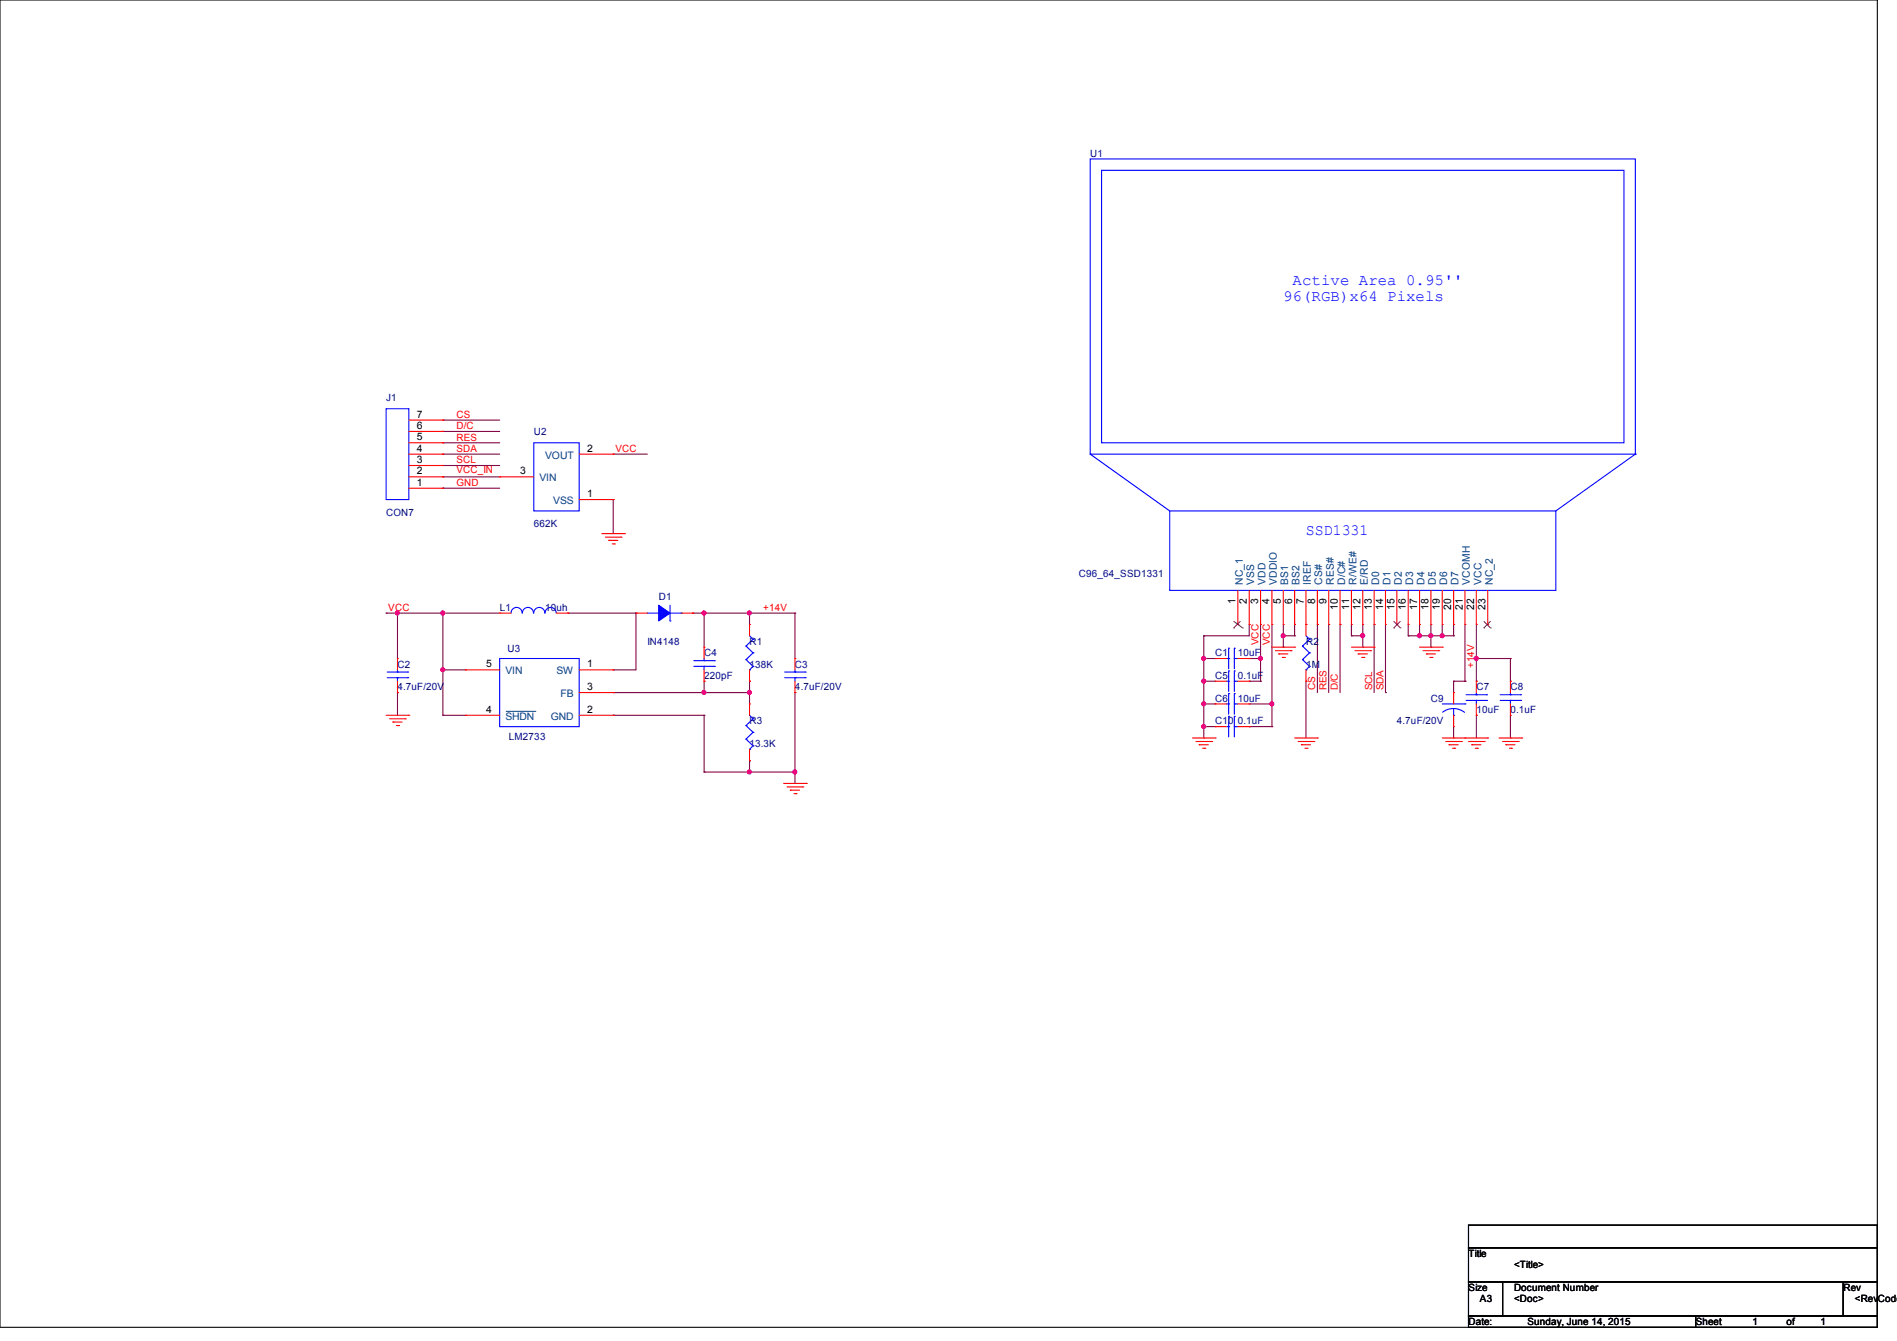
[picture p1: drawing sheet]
<svg xmlns="http://www.w3.org/2000/svg" width="297mm" height="210mm" viewBox="0 0 297 210" stroke-linecap="round" stroke-linejoin="round" font-family="sans-serif">
<path d="M0 0h293.9v207.9h-293.9zM229.9 191.9h64v3.5h-64zM229.9 195.4h64v5.3h-64zM229.9 200.7h5.3v5.4h-5.3zM229.9 206.1h35.6v1.8h-35.6zM235.2 200.7h53.4v5.4h-53.4zM265.5 206.1h28.4v1.8h-28.4zM288.6 200.7h5.3v5.4h-5.3z" fill="none" stroke="#000" stroke-width=".17"/>
<g fill="none" stroke="#800040" stroke-width=".17">
<path d="M69.3 67.6h.1M69.3 65.8h.1M69.3 72.9h.1M69.3 71.1h.1M69.3 69.3h.1M69.3 76.5h.1M69.3 74.7h.1M69.3 67.6h8.9M69.3 65.8h8.9M69.3 72.9h8.9M69.3 71.1h8.9M69.3 69.3h8.9"/>
<path d="M69.3 76.5h8.9M69.3 74.7h8.9M96 78.2h.1M96 71.1h.1M96 71.1h5.3M96 78.2v5.4M60.5 96h.1M60.5 96h17.7M62.2 96h.1M62.2 96v7.1M69.3 96h.1M69.3 96v16"/>
<path d="M88.9 96h.1M88.9 96h10.7M99.6 96h.1M99.6 96v8.9h-3.6M108.5 96h.1M108.5 96h16M110.2 96h.1M110.2 96v5.3M117.3 96h.1M117.3 96v1.8M124.5 96h.1M124.5 96v7.1"/>
<path d="M188.5 99.6h.1M188.5 99.6v16M195.6 97.8h.1M195.6 97.8v1.8h-7.1M197.4 97.8v8.9M199.1 97.8v16M200.9 99.6h.1M200.9 99.6h1.8M200.9 97.8v3.5M202.7 99.6h.1M202.7 97.8v1.8M206.2 97.8h.1"/>
<path d="M206.2 97.8v10.7M208 97.8h.1M208 97.8v10.7M209.8 97.8h.1M209.8 97.8v10.7M211.6 99.6h.1M211.6 99.6h1.8M211.6 97.8v1.8M213.4 99.6h.1M213.4 97.8v3.5M215.1 97.8h.1M215.1 97.8v10.7"/>
<path d="M216.9 97.8v10.7M220.5 99.6h.1M220.5 99.6h7.1M220.5 97.8v1.8M222.2 99.6h.1M222.2 97.8v1.8M224 99.6h.1M224 97.8v3.5M225.8 99.6h.1M225.8 97.8v1.8M227.6 97.8h.1M227.6 99.6h.1"/>
<path d="M227.6 97.8v1.8M229.4 97.8v8.9M231.1 97.8v8.9M62.2 108.5h.1M62.2 108.5v3.5M69.3 104.9h.1M69.3 112h.1M69.3 104.9h3.6M69.3 112h3.6M96 104.9h.1M96 108.5h.1M96 112h.1"/>
<path d="M96 112h14.2M96 108.5h21.3M110.2 106.7h.1M110.2 108.5h.1M110.2 112h.1M110.2 106.7v1.8M110.2 112v8.9M117.3 108.5h.1M117.3 106.7h.1M117.3 119.1h.1M117.3 106.7v3.5M117.3 119.1v1.8"/>
<path d="M124.5 108.5h.1M124.5 108.5v14.2M188.5 103.1h.1M188.5 106.7h.1M188.5 113.8h.1M188.5 115.6h.1M188.5 110.2h.1M188.5 106.7h1.7M188.5 103.1h1.7M188.5 113.8h1.7M188.5 110.2h1.7M195.6 106.7h.1"/>
<path d="M195.6 113.8h.1M195.6 106.7h1.8M195.6 103.1h1.8M195.6 113.8h3.5M195.6 110.2h3.5M197.4 103.1h.1M197.4 106.7h.1M199.1 110.2h.1M199.1 113.8h.1M200.9 101.3h.1M204.5 106.7h.1M204.5 106.7v8.9"/>
<path d="M213.4 101.3h.1M216.9 108.5h.1M224 101.3h.1M227.6 115.6h.1M227.6 106.7h.1M227.6 106.7h1.8M227.6 106.7v1.8M227.6 113.8v1.8M229.4 106.7h.1M231.1 112h.1M231.1 103.1h.1M231.1 106.7h.1"/>
<path d="M231.1 112v3.6M231.1 103.1h5.4M236.5 103.1h.1M236.5 106.7h.1M236.5 115.6h.1M236.5 103.1v3.6M236.5 112v3.6M110.2 120.9h.1M110.2 120.9h14.3M117.3 120.9h.1M124.5 120.9h.1"/>
</g>
<g fill="#f0f" stroke="#f0f" stroke-width=".17">
<circle cx="197.3" cy="103.1" r=".32"/>
<circle cx="199.1" cy="110.2" r=".32"/>
<circle cx="188.4" cy="103.1" r=".32"/>
<circle cx="188.4" cy="106.7" r=".32"/>
<circle cx="188.4" cy="110.2" r=".32"/>
<circle cx="188.4" cy="113.8" r=".32"/>
<circle cx="231.1" cy="103.1" r=".32"/>
<circle cx="69.3" cy="104.9" r=".32"/>
<circle cx="69.3" cy="96" r=".32"/>
<circle cx="110.2" cy="108.4" r=".32"/>
<circle cx="110.2" cy="96" r=".32"/>
<circle cx="117.3" cy="108.4" r=".32"/>
<circle cx="117.3" cy="96" r=".32"/>
<circle cx="117.3" cy="120.9" r=".32"/>
<circle cx="124.4" cy="120.9" r=".32"/>
<circle cx="62.2" cy="96" r=".32"/>
<circle cx="200.9" cy="99.5" r=".32"/>
<circle cx="225.8" cy="99.5" r=".32"/>
<circle cx="222.2" cy="99.5" r=".32"/>
<circle cx="224" cy="99.5" r=".32"/>
<circle cx="213.3" cy="99.5" r=".32"/>
</g>
<g fill="none" stroke="#f00" stroke-width=".17">
<path d="M64 71.1h5.3M64 74.7h5.3M64 76.5h5.3M64 72.9h5.3M64 69.3h5.3M64 67.6h5.3M64 65.8h5.3M69.3 76.5h.1M69.3 74.7h.1M69.3 72.9h.1M69.3 71.1h.1M69.3 69.3h.1"/>
<path d="M69.3 67.6h.1M69.3 65.8h.1M78.2 74.7h.1M78.2 74.7h5.4M90.7 78.2h5.3M90.7 71.1h5.3M96 78.2h.1M96 71.1h.1M78.2 96h.1M78.2 96h1.8M87.1 96h1.8M88.9 96h.1"/>
<path d="M94.2 83.6h3.6M94.8 84.1h2.4M95.3 84.6h.1M95.3 84.6h1.4M95.8 85.2h.4M96.2 85.2h.1M97.2 84.1h.1M97.8 83.6h.1M99.6 96h.1M99.6 96h1.7M106.7 96h1.8M108.5 96h.1"/>
<path d="M117.3 97.8h.1M117.3 97.8v1.8M193.8 97.8h.1M193.8 92.5v5.3M195.6 97.8h.1M195.6 92.5v5.3M197.4 97.8h.1M197.4 92.5v5.3M199.1 97.8h.1M199.1 92.5v5.3M200.9 97.8h.1M200.9 92.5v5.3"/>
<path d="M202.7 97.8h.1M202.7 92.5v5.3M204.5 97.8h.1M204.5 92.5v7.1M206.2 97.8h.1M206.2 92.5v5.3M208 97.8h.1M208 92.5v5.3M209.8 97.8h.1M209.8 92.5v5.3M211.6 97.8h.1M211.6 92.5v5.3"/>
<path d="M213.4 97.8h.1M213.4 92.5v5.3M215.1 97.8h.1M215.1 92.5v5.3M216.9 97.8h.1M216.9 92.5v5.3M218.7 97.8h.1M218.7 92.5v5.3M220.5 97.8h.1M220.5 92.5v5.3M222.2 97.8h.1M222.2 92.5v5.3"/>
<path d="M224 97.8h.1M224 92.5v5.3M225.8 97.8h.1M225.8 92.5v5.3M227.6 97.8h.1M227.6 92.5v5.3M229.4 97.8h.1M229.4 92.5v5.3M231.1 97.8h.1M231.1 92.5v5.3M232.9 97.8h.1M232.9 92.5v5.3"/>
<path d="M60.5 112h3.5M61 112.6h2.5M61.5 113.1h.1M61.5 113.1h1.4M62.1 113.6h.3M62.2 103.1h.1M62.2 108.5h.1M62.2 103.1v1.8M62.2 106.7v1.8M62.4 113.6h.1M63.5 112.6h.1M64 112h.1"/>
<path d="M72.9 112h.1M72.9 104.9h.1M72.9 112h5.3M72.9 104.9h5.3M90.7 112h5.3M90.7 104.9h5.3M90.7 108.5h5.3M96 104.9h.1M96 112h.1M96 108.5h.1M110.2 101.3h.1M110.2 106.7h.1"/>
<path d="M110.2 101.3v1.8M110.2 104.9v1.8M117.3 106.7h.1M117.3 110.2h.1M117.3 119.1h.1M117.3 104.9v1.8M117.3 110.2v1.8M117.3 117.3v1.8M124.5 103.1h.1M124.5 108.5h.1M124.5 103.1v1.8M124.5 106.7v1.8"/>
<path d="M186.7 115.6h3.5M187.2 116.1h2.5M187.7 116.6h.1M187.7 116.6h1.5M188.3 117.2h.3M188.6 117.2h.1M189.7 116.1h.1M190.2 115.6h.1M190.2 103.1h.1M190.2 106.7h.1M190.2 110.2h.1M190.2 113.8h.1"/>
<path d="M190.2 103.1h1.8M190.2 106.7h1.8M190.2 110.2h1.8M190.2 113.8h1.8M193.8 103.1h1.8M193.8 106.7h1.8M193.8 110.2h1.8M193.8 113.8h1.8M195.6 103.1h.1M195.6 106.7h.1M195.6 110.2h.1M195.6 113.8h.1"/>
<path d="M199.1 101.3h3.6M199.7 101.9h2.4M200.2 102.4h.1M200.2 102.4h1.4M200.7 103h.4M201.1 103h.1M202.1 101.9h.1M202.7 101.3h.1M202.7 115.6h3.5M203.2 116.1h2.5M203.8 116.6h.1M203.8 116.6h1.4"/>
<path d="M204.3 117.2h.3M204.5 106.7h.1M204.5 104.9v1.8M204.6 117.2h.1M205.7 116.1h.1M206.2 115.6h.1M211.6 101.3h3.5M212.1 101.9h2.5M212.6 102.4h.1M212.6 102.4h1.5M213.2 103h.3M213.5 103h.1"/>
<path d="M214.6 101.9h.1M215.1 101.3h.1M222.2 101.3h3.6M222.8 101.9h2.5M223.3 102.4h.1M223.3 102.4h1.4M223.9 103h.3M224.2 103h.1M225.3 101.9h.1M225.8 101.3h.1M225.8 115.6h7.1M226.4 116.1h2.4"/>
<path d="M226.9 116.6h.1M226.9 116.6h1.4M227.4 117.2h.4M227.6 108.5h.1M227.6 113.8h.1M227.6 108.5v1.7M227.6 112v1.8M227.8 117.2h.1M228.8 116.1h.1M229.4 115.6h.1M229.9 116.1h2.5M230.4 116.6h.1"/>
<path d="M230.4 116.6h1.5M231 117.2h.3M231.1 106.7h.1M231.1 112h.1M231.1 106.7v1.8M231.1 110.2v1.8M231.3 117.2h.1M232.4 116.1h.1M232.9 115.6h.1M234.7 115.6h3.6M235.2 116.1h2.5M235.8 116.6h.1"/>
<path d="M235.8 116.6h1.4M236.3 117.2h.3M236.5 106.7h.1M236.5 112h.1M236.5 106.7v1.8M236.5 110.2v1.8M236.6 117.2h.1M237.7 116.1h.1M238.3 115.6h.1M122.7 122.7h3.5M123.2 123.2h2.5M123.7 123.7h.1"/>
<path d="M123.7 123.7h1.5M124.3 124.3h.3M124.6 124.3h.1M125.7 123.2h.1M126.2 122.7h.1"/>
</g>
<g fill="none" stroke="#00f" stroke-width=".17">
<path d="M170.7 24.9h85.3v46.2h-85.3zM172.5 26.7h81.8v42.6h-81.8zM60.5 64h3.5v14.2h-3.5zM83.6 69.3h7.1v10.7h-7.1zM170.7 71.1h.1M170.7 71.1l12.4 8.9M256 71.1h.1M256 71.1l-12.4 8.9M80 96a.87 .87 0 0 1 .9-.9 .87 .87 0 0 1 .8 .9M81.8 96a.87 .87 0 0 1 .9-.9 .87 .87 0 0 1 .8 .9M83.6 96a.87 .87 0 0 1 .8-.9 .87 .87 0 0 1 .9 .9M85.3 96a.87 .87 0 0 1 .9-.9 .87 .87 0 0 1 .9 .9"/>
<path d="M101.3 96h1.8M103.1 96h.1M104.9 97.2h.1M104.9 94.8v2.4M104.9 96h1.8M106.7 96h.1M117.3 99.6l.6 .5M183.1 80h60.5v12.5h-60.5zM204.5 99.6l.5 .5M60.6 106.1h3.2M60.6 105.2h3.2M62.2 105.2h.1"/>
<path d="M62.2 106.1h.1M62.2 104.9v.3M62.2 106.1v.6M63.8 106.1h.1M63.8 105.2h.1M78.2 103.1h12.5v10.7h-12.5zM108.6 104.4h3.2M108.6 103.5h3.2M110.2 103.5h.1M110.2 104.4h.1M110.2 103.1v.4M110.2 104.4v.5"/>
<path d="M111.8 104.4h.1M111.8 103.5h.1M116.8 101.2h.1M116.8 103.3h.1M116.8 113.6h.1M116.8 115.7h.1M116.8 101.2l1.1 1M116.8 103.3l1.1 1.1M116.8 113.6l1.1 1.1M116.8 115.7l1.1 1.1M117.3 104.9h.1M117.3 117.3h.1"/>
<path d="M117.3 112l.6 .6M117.9 100.1h.1M117.9 102.2h.1M117.9 104.4h.1M117.9 112.6h.1M117.9 114.7h.1M117.9 116.8h.1M117.9 100.1l-1.1 1.1M117.9 102.2l-1.1 1.1M117.9 104.4l-.6 .5M117.9 112.6l-1.1 1M117.9 114.7l-1.1 1"/>
<path d="M117.9 116.8l-.6 .5M122.9 106.1h3.2M122.9 105.2h3.2M124.5 105.2h.1M124.5 106.1h.1M124.5 104.9v.3M124.5 106.1v.6M126.1 106.1h.1M126.1 105.2h.1M192 103.1h.4M192 106.7h.4M192 110.2h.4"/>
<path d="M192 113.8h.4M192.4 103.1h.1M192.4 101.5h.1M192.4 106.7h.1M192.4 105.1h.1M192.4 110.2h.1M192.4 108.6h.1M192.4 113.8h.1M192.4 112.2h.1M192.4 101.5v3.2M192.4 105.1v3.2M192.4 108.6v3.2"/>
<path d="M192.4 112.2v3.2M193.3 101.5h.1M193.3 103.1h.1M193.3 105.1h.1M193.3 106.7h.1M193.3 108.6h.1M193.3 110.2h.1M193.3 112.2h.1M193.3 113.8h.1M193.3 103.1h.5M193.3 101.5v3.2M193.3 105.1v3.2"/>
<path d="M193.3 108.6v3.2M193.3 112.2v3.2M193.3 106.7h.5M193.3 110.2h.5M193.3 113.8h.5M203.9 101.2h.1M203.9 103.3h.1M203.9 101.2l1.1 1M203.9 103.3l1.1 1.1M204.5 104.9h.1M205 100.1h.1M205 102.2h.1"/>
<path d="M205 104.4h.1M205 100.1l-1.1 1.1M205 102.2l-1.1 1.1M205 104.4l-.5 .5M225.8 110.2h3.6M227.6 112h.1M227.6 111l1.1 .2 .6 .4M227.6 111l-.8 .1-.9 .4M227.6 111v1M229.4 110.2h.1M229.5 109.7h3.2M229.5 108.8h3.2"/>
<path d="M231.1 108.8h.1M231.1 109.7h.1M231.1 108.5v.3M231.1 109.7v.5M232.7 109.7h.1M232.7 108.8h.1M234.9 109.7h3.2M234.9 108.8h3.2M236.5 108.8h.1M236.5 109.7h.1M236.5 108.5v.3M236.5 109.7v.5"/>
<path d="M238.1 109.7h.1M238.1 108.8h.1"/>
</g>
<path d="M79.2 111.4h4.6M83.8 111.4h.1" fill="none" stroke="#004080" stroke-width=".16"/>
<path d="M193.1 98.3h.1M193.1 97.3l1.5 1M194.2 97.3l-1.1 1M194.6 98.3h.1M218.2 98.3h.1M218.2 97.3l1.1 1M219.3 98.3h.1M219.3 97.3l-1.1 1M232.3 98.3h.1M232.3 97.3l1.1 1M233.4 98.3h.1M233.4 97.3l-1.1 1" fill="none" stroke="#804000" stroke-width=".16"/>
<path d="M103.1 94.8l1.8 1.2-1.8 1.2z" fill-rule="evenodd" fill="#00f" stroke="#00f" stroke-width=".17"/>
<g font-size="2.5" fill="#00f">
<text x="200.9" y="47.1">96(RGB)x64 Pixels</text>
<text x="202.4" y="44.6">Active Area 0.95''</text>
<text x="204.5" y="83.7">SSD1331</text>
</g>
<g font-size="1.6" fill="#000080">
<text x="170.7" y="24.6">U1</text>
<text x="60.5" y="62.8">J1</text>
<text x="83.6" y="68.1">U2</text>
<text x="60.5" y="80.7">CON7</text>
<text x="83.6" y="82.5">662K</text>
<text x="78.2" y="95.7">L1</text>
<text x="85.3" y="95.7">10uh</text>
<text x="103.1" y="93.9">D1</text>
<text x="168.9" y="90.3">C96_64_SSD1331</text>
<text x="101.4" y="101">IN4148</text>
<text x="117.4" y="101">R1</text>
<text x="204.5" y="101">R2</text>
<text x="62.2" y="104.6">C2</text>
<text x="79.5" y="102.1">U3</text>
<text x="110.2" y="102.8">C4</text>
<text x="110.2" y="106.3">220pF</text>
<text x="117.4" y="104.6">138K</text>
<text x="124.5" y="104.6">C3</text>
<text x="190.3" y="102.8">C1</text>
<text x="190.3" y="106.3">C5</text>
<text x="193.8" y="102.8">10uF</text>
<text x="193.8" y="106.3">0.1uF</text>
<text x="204.5" y="104.6">1M</text>
<text x="62.2" y="108.1">4.7uF/20V</text>
<text x="117.4" y="113.5">R3</text>
<text x="124.5" y="108.1">4.7uF/20V</text>
<text x="190.3" y="109.9">C6</text>
<text x="190.3" y="113.5">C10</text>
<text x="193.8" y="109.9">10uF</text>
<text x="193.8" y="113.5">0.1uF</text>
<text x="218.7" y="113.5">4.7uF/20V</text>
<text x="224" y="109.9">C9</text>
<text x="231.2" y="108.1">C7</text>
<text x="231.2" y="111.7">10uF</text>
<text x="236.5" y="108.1">C8</text>
<text x="236.5" y="111.7">0.1uF</text>
<text x="79.7" y="116">LM2733</text>
<text x="117.4" y="117">13.3K</text>
</g>
<g font-size="1.6">
<text x="65.2" y="65.4">7</text>
<text x="65.2" y="70.7">4</text>
<text x="65.2" y="69">5</text>
<text x="65.2" y="67.2">6</text>
<text x="91.9" y="70.7">2</text>
<text x="65.2" y="76.1">1</text>
<text x="65.2" y="74.3">2</text>
<text x="65.2" y="72.5">3</text>
<text x="81.5" y="74.3">3</text>
<text x="91.9" y="77.9">1</text>
<text x="193.4" y="94.6" transform="rotate(-90 193.4 94.6)">1</text>
<text x="195.2" y="94.6" transform="rotate(-90 195.2 94.6)">2</text>
<text x="197" y="94.6" transform="rotate(-90 197 94.6)">3</text>
<text x="198.8" y="94.6" transform="rotate(-90 198.8 94.6)">4</text>
<text x="200.6" y="94.6" transform="rotate(-90 200.6 94.6)">5</text>
<text x="202.3" y="94.6" transform="rotate(-90 202.3 94.6)">6</text>
<text x="204.1" y="94.6" transform="rotate(-90 204.1 94.6)">7</text>
<text x="205.9" y="94.6" transform="rotate(-90 205.9 94.6)">8</text>
<text x="207.7" y="94.6" transform="rotate(-90 207.7 94.6)">9</text>
<text x="209.4" y="95.5" transform="rotate(-90 209.4 95.5)">10</text>
<text x="211.2" y="95.5" transform="rotate(-90 211.2 95.5)">11</text>
<text x="213" y="95.5" transform="rotate(-90 213 95.5)">12</text>
<text x="214.8" y="95.5" transform="rotate(-90 214.8 95.5)">13</text>
<text x="216.6" y="95.5" transform="rotate(-90 216.6 95.5)">14</text>
<text x="218.3" y="95.5" transform="rotate(-90 218.3 95.5)">15</text>
<text x="220.1" y="95.5" transform="rotate(-90 220.1 95.5)">16</text>
<text x="221.9" y="95.5" transform="rotate(-90 221.9 95.5)">17</text>
<text x="223.7" y="95.5" transform="rotate(-90 223.7 95.5)">18</text>
<text x="225.4" y="95.5" transform="rotate(-90 225.4 95.5)">19</text>
<text x="227.2" y="95.5" transform="rotate(-90 227.2 95.5)">20</text>
<text x="229" y="95.5" transform="rotate(-90 229 95.5)">21</text>
<text x="230.8" y="95.5" transform="rotate(-90 230.8 95.5)">22</text>
<text x="232.6" y="95.5" transform="rotate(-90 232.6 95.5)">23</text>
<text x="76.1" y="104.5">5</text>
<text x="91.9" y="104.5">1</text>
<text x="76.1" y="111.6">4</text>
<text x="91.9" y="111.6">2</text>
<text x="91.9" y="108.1">3</text>
<text x="229.9" y="196.9">Title</text>
<text x="229.9" y="202.2">Size</text>
<text x="231.7" y="204">A3</text>
<text x="237" y="202.2">Document Number</text>
<text x="237" y="204">&lt;Doc&gt;</text>
<text x="237" y="198.6">&lt;Title&gt;</text>
<text x="288.6" y="202.2">Rev</text>
<text x="290.4" y="204">&lt;RevCode&gt;</text>
<text x="229.9" y="207.5">Date:</text>
<text x="239.2" y="207.5">Sunday, June 14, 2015</text>
<text x="265.5" y="207.5">Sheet</text>
<text x="274.4" y="207.5">1</text>
<text x="279.7" y="207.5">of</text>
<text x="285" y="207.5">1</text>
</g>
<g font-size="1.6" fill="#f00">
<text x="71.5" y="65.4">CS</text>
<text x="71.5" y="67.2">D/C</text>
<text x="71.5" y="70.8">SDA</text>
<text x="71.5" y="69">RES</text>
<text x="96.4" y="70.8">VCC</text>
<text x="71.5" y="72.6">SCL</text>
<text x="71.5" y="76.1">GND</text>
<text x="71.5" y="74.1">VCC_IN</text>
<text x="60.8" y="95.7">VCC</text>
<text x="119.5" y="95.7">+14V</text>
</g>
<g font-size="1.6" fill="#004080">
<text x="85.4" y="71.8">VOUT</text>
<text x="84.5" y="75.4">VIN</text>
<text x="86.6" y="79">VSS</text>
<text x="194.6" y="91.6" transform="rotate(-90 194.6 91.6)">NC_1</text>
<text x="196.4" y="91.6" transform="rotate(-90 196.4 91.6)">VSS</text>
<text x="198.1" y="91.6" transform="rotate(-90 198.1 91.6)">VDD</text>
<text x="199.9" y="91.6" transform="rotate(-90 199.9 91.6)">VDDIO</text>
<text x="201.7" y="91.6" transform="rotate(-90 201.7 91.6)">BS1</text>
<text x="203.5" y="91.6" transform="rotate(-90 203.5 91.6)">BS2</text>
<text x="205.3" y="91.6" transform="rotate(-90 205.3 91.6)">IREF</text>
<text x="207" y="91.6" transform="rotate(-90 207 91.6)">CS#</text>
<text x="208.8" y="91.6" transform="rotate(-90 208.8 91.6)">RES#</text>
<text x="210.6" y="91.6" transform="rotate(-90 210.6 91.6)">D/C#</text>
<text x="212.4" y="91.6" transform="rotate(-90 212.4 91.6)">R/WE#</text>
<text x="214.1" y="91.6" transform="rotate(-90 214.1 91.6)">E/RD</text>
<text x="215.9" y="91.6" transform="rotate(-90 215.9 91.6)">D0</text>
<text x="217.7" y="91.6" transform="rotate(-90 217.7 91.6)">D1</text>
<text x="219.5" y="91.6" transform="rotate(-90 219.5 91.6)">D2</text>
<text x="221.3" y="91.6" transform="rotate(-90 221.3 91.6)">D3</text>
<text x="223" y="91.6" transform="rotate(-90 223 91.6)">D4</text>
<text x="224.8" y="91.6" transform="rotate(-90 224.8 91.6)">D5</text>
<text x="226.6" y="91.6" transform="rotate(-90 226.6 91.6)">D6</text>
<text x="228.4" y="91.6" transform="rotate(-90 228.4 91.6)">D7</text>
<text x="230.1" y="91.6" transform="rotate(-90 230.1 91.6)">VCOMH</text>
<text x="231.9" y="91.6" transform="rotate(-90 231.9 91.6)">VCC</text>
<text x="233.7" y="91.6" transform="rotate(-90 233.7 91.6)">NC_2</text>
<text x="79.1" y="105.6">VIN</text>
<text x="87.1" y="105.6">SW</text>
<text x="79.1" y="112.7">SHDN</text>
<text x="86.2" y="112.7">GND</text>
<text x="87.8" y="109.2">FB</text>
</g>
<g font-size="1.5" fill="#f00">
<text x="197" y="101" transform="rotate(-90 197 101)">VCC</text>
<text x="198.8" y="101" transform="rotate(-90 198.8 101)">VCC</text>
<text x="230.8" y="104.6" transform="rotate(-90 230.8 104.6)">+14V</text>
<text x="205.9" y="108.1" transform="rotate(-90 205.9 108.1)">CS</text>
<text x="207.7" y="108.1" transform="rotate(-90 207.7 108.1)">RES</text>
<text x="209.5" y="108.1" transform="rotate(-90 209.5 108.1)">D/C</text>
<text x="214.8" y="108.1" transform="rotate(-90 214.8 108.1)">SCL</text>
<text x="216.6" y="108.1" transform="rotate(-90 216.6 108.1)">SDA</text>
</g>
</svg>
